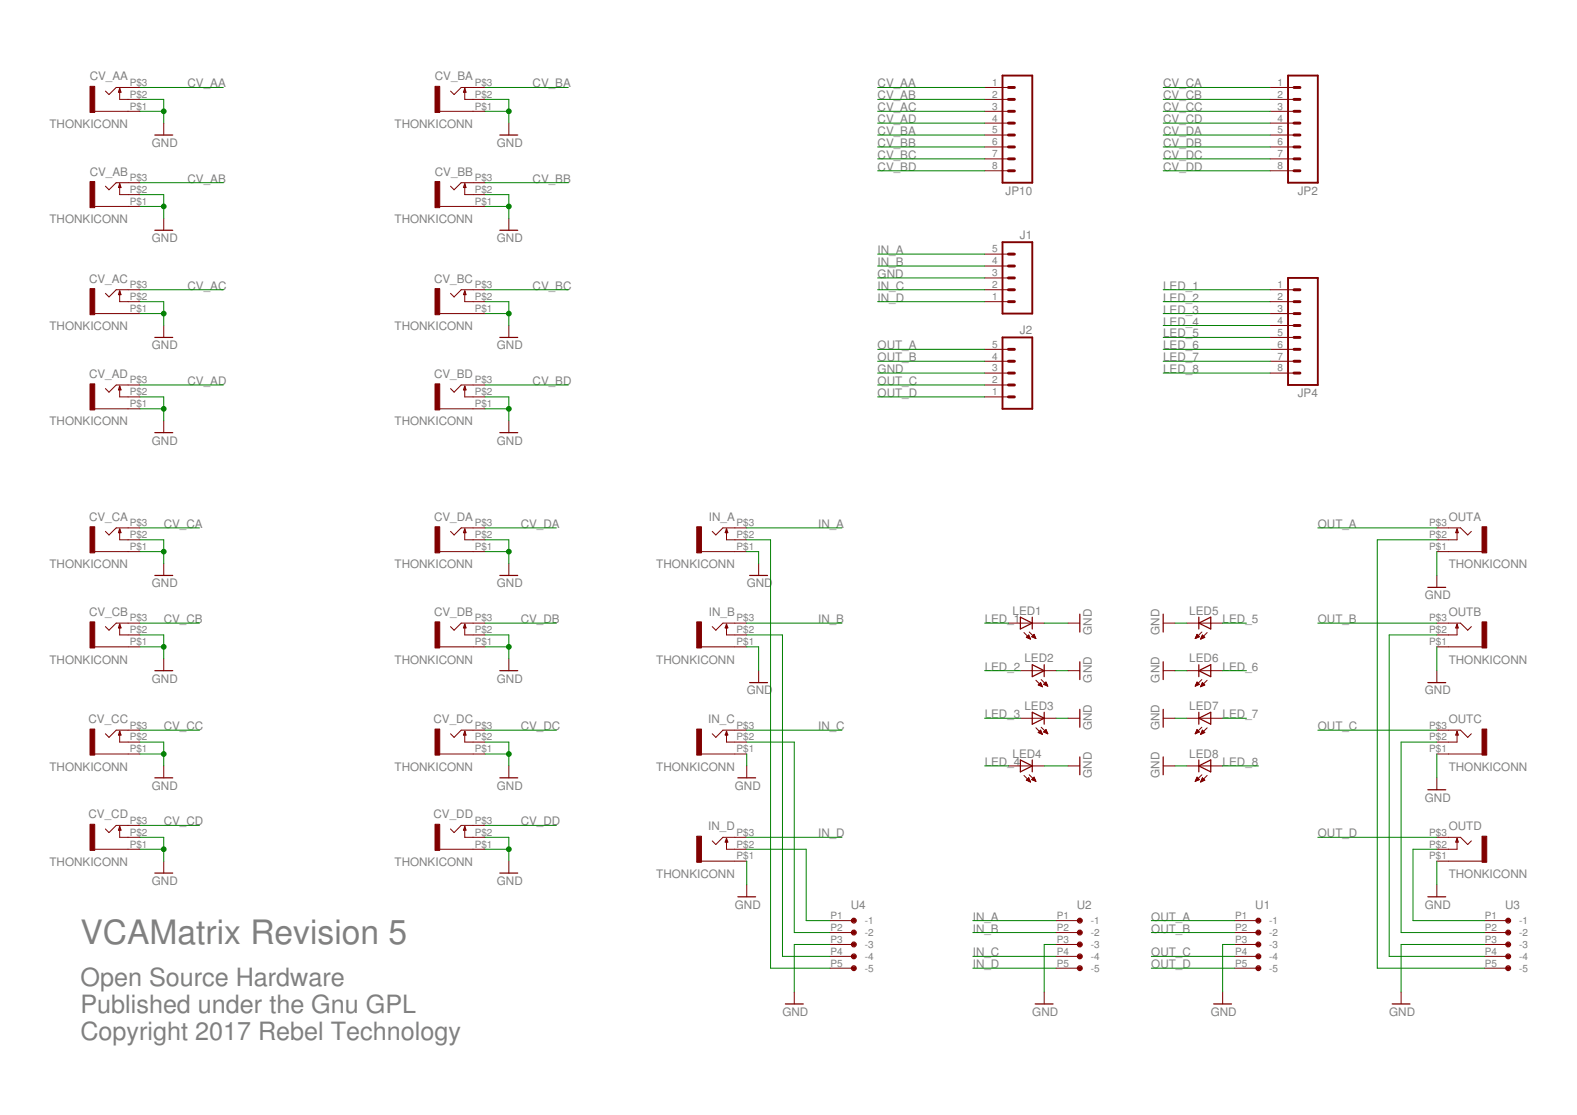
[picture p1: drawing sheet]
<svg xmlns="http://www.w3.org/2000/svg" width="297mm" height="210mm" viewBox="0 0 297 210" stroke-linecap="round" stroke-linejoin="round" font-family="sans-serif">
<path d="M188.8 14.2h5.6v20.2h-5.6zM242.6 14.2h5.6v20.2h-5.6zM188.8 45.6h5.6v13.4h-5.6zM242.6 52.3h5.6v20.2h-5.6zM188.8 63.5h5.6v13.5h-5.6z" fill="none" stroke="#800000" stroke-width=".36"/>
<g fill="none" stroke="#800000" stroke-width=".55">
<path d="M189.9 18.7h1.2M189.9 16.5h1.2M243.7 18.7h1.2M243.7 16.5h1.2M189.9 21h1.2M189.9 25.4h1.2M189.9 23.2h1.2M189.9 27.7h1.2M189.9 29.9h1.2M189.9 32.2h1.2M243.7 21h1.2M243.7 25.4h1.2"/>
<path d="M243.7 23.2h1.2M243.7 27.7h1.2M243.7 29.9h1.2M243.7 32.2h1.2M189.9 52.3h1.2M189.9 54.5h1.2M189.9 56.8h1.2M189.9 47.8h1.2M189.9 50.1h1.2M243.7 54.5h1.2M243.7 56.8h1.2M243.7 59h1.2"/>
<path d="M189.9 70.2h1.2M189.9 72.5h1.2M189.9 74.7h1.2M189.9 65.8h1.2M189.9 68h1.2M243.7 70.2h1.2M243.7 65.8h1.2M243.7 68h1.2M243.7 63.5h1.2M243.7 61.3h1.2"/>
</g>
<g fill="none" stroke="#800000" stroke-width=".19">
<path d="M22.5 16.7v2h3.9M26.4 16.5h-4.5l-1.4 1.3-.6-.7M87.5 16.7v2h3.9M91.4 16.5h-4.5l-1.4 1.3-.6-.7M185.5 16.5h4.4M185.5 18.7h4.4M239.2 16.5h4.5M239.2 18.7h4.5M17.8 21h8.6M17.8 38.9h8.6M22.5 34.6v2h3.9M26.4 34.4h-4.5l-1.4 1.3-.6-.6"/>
<path d="M30.8 23.2v2.2M82.8 21h8.6M82.8 38.9h8.6M87.5 34.6v2h3.9M91.4 34.4h-4.5l-1.4 1.3-.6-.6M95.8 23.2v2.2M185.5 21h4.4M185.5 23.2h4.4M185.5 25.4h4.4M185.5 27.7h4.4M185.5 29.9h4.4M185.5 32.2h4.4"/>
<path d="M239.2 21h4.5M239.2 23.2h4.5M239.2 25.4h4.5M239.2 27.7h4.5M239.2 29.9h4.5M239.2 32.2h4.5M17.8 59h8.6M22.5 54.8v2h3.9M26.4 54.5h-4.5l-1.4 1.4-.6-.7M30.8 41.1v2.2M82.8 59h8.6M87.5 54.8v2h3.9"/>
<path d="M91.4 54.5h-4.5l-1.4 1.4-.6-.7M95.8 41.1v2.2M185.5 56.8h4.4M185.5 54.5h4.4M185.5 52.3h4.4M185.5 50.1h4.4M185.5 47.8h4.4M239.2 56.8h4.5M239.2 54.5h4.5M239.2 59h4.5M17.8 77h8.6M22.5 72.7v2h3.9"/>
<path d="M26.4 72.5h-4.5l-1.4 1.3-.6-.6M30.8 61.3v2.2M30.8 79.2v2.2M82.8 77h8.6M87.5 72.7v2h3.9M91.4 72.5h-4.5l-1.4 1.3-.6-.6M95.8 61.3v2.2M95.8 79.2v2.2M185.5 74.7h4.4M185.5 72.5h4.4M185.5 70.2h4.4M185.5 68h4.4"/>
<path d="M185.5 65.8h4.4M239.2 70.2h4.5M239.2 68h4.5M239.2 65.8h4.5M239.2 61.3h4.5M239.2 63.5h4.5M22.5 99.6v2h3.9M26.4 99.4h-4.5l-1.4 1.3-.6-.7M87.5 99.6v2h3.9M91.4 99.4h-4.5l-1.4 1.3-.6-.7M136.8 99.6v2h3.9M140.7 99.4h-4.5l-1.4 1.3-.6-.7"/>
<path d="M270.6 99.4h4.5l1.4 1.3 .6-.7M274.4 99.6v2h-3.8M17.8 103.8h8.6M22.5 117.5v2h3.9M26.4 117.3h-4.5l-1.4 1.3-.6-.6M30.8 106.1v2.2M82.8 103.8h8.6M87.5 117.5v2h3.9M91.4 117.3h-4.5l-1.4 1.3-.6-.6M95.8 106.1v2.2M132.1 103.8h8.6M136.8 117.5v2h3.9"/>
<path d="M140.7 117.3h-4.5l-1.4 1.3-.6-.6M142.9 106.1v2.2M189.9 117.3h6.8M192.9 119.1l1.2 1.2M193.4 119.9h.5M193.5 119.8h.4M193.6 119.7h.2M193.7 119.6h.1M193.8 119.5l.3 .8-.8-.3zM193.9 119l1.2 1.2M194.4 119.8h.5M194.5 119.7h.4"/>
<path d="M194.5 119.9h.5M194.6 119.6h.3M194.7 119.5h.1M194.8 119.4h.1M194.8 119.4l-.5 .5 .8 .3M194.8 119.4l.3 .8M201.2 117.3h2.2M219.1 117.3h2.2M223.6 117.3h6.7M225.3 119.9h.5M225.3 119.8h.6M225.3 119.7h.5"/>
<path d="M225.4 119.6h.3M225.4 119.5h.2M225.5 119.4l.4 .5-.8 .3M225.5 119.4l-.4 .8M225.5 119.4h.1M226.3 119.9h.6M226.4 119.8h.4M226.4 119l-1.3 1.2M226.4 119.7h.3M226.4 119.6h.2M226.5 119.5l.4 .5-.8 .3zM227.4 119.1l-1.3 1.2"/>
<path d="M270.6 103.8h8.5M270.6 117.3h4.5l1.4 1.3 .6-.6M270.6 108.3v2.3M274.4 117.5v2h-3.8M17.8 121.8h8.6M22.5 137.7v2h3.9M26.4 137.5h-4.5l-1.4 1.3-.6-.7M30.8 124v2.3M82.8 121.8h8.6M87.5 137.7v2h3.9M91.4 137.5h-4.5l-1.4 1.3-.6-.7M95.8 124v2.3"/>
<path d="M132.1 121.8h8.6M136.8 137.7v2h3.9M140.7 137.5h-4.5l-1.4 1.3-.6-.7M142.9 126.3v2.2M192.2 135.2h6.7M192.2 126.3h6.7M193.4 120h.6M193.7 120.1h.3M193.9 120.2h.2M194.7 120h.3M195 120.1h.1M195.1 137l1.2 1.2"/>
<path d="M195.1 128.1l1.2 1.2M195.6 137.9h.6M195.6 137.9l.7 .3M195.6 137.9l.4-.4 .3 .7M195.6 129h.6M195.6 128.9h.6M195.7 137.8h.5M195.7 128.8h.4M195.8 137.7h.3M195.8 138h.4M195.8 128.7h.3M195.9 137.6h.2"/>
<path d="M195.9 129.1h.4M195.9 128.6h.1M196 137.5h.1M196 128.5l.3 .8-.7-.4zM196 138.1h.3M196.1 129.2h.2M196.1 136.9l1.3 1.2M196.1 127.9l1.3 1.3M196.3 138.2h.1M196.6 137.8l.4-.4 .4 .7zM196.6 128.8l.4-.4 .4 .8zM196.6 137.8h.6"/>
<path d="M196.6 128.8h.6M196.7 137.7h.5M196.7 128.9h.5M196.7 128.7h.4M196.8 137.6h.3M196.8 137.9h.5M196.8 128.6h.3M196.9 137.5h.2M196.9 129h.4M196.9 128.5h.1M197 137.4h.1M197.1 138h.2"/>
<path d="M197.1 129.1h.2M197.3 138.1h.1M201.2 135.2h2.2M201.2 126.3h2.2M219.1 135.2h2.2M219.1 126.3h2.2M223.6 135.2h6.7M223.6 126.3h6.7M225.1 138.1h.1M225.2 129.1h.2M225.2 120.1h.1M225.2 138h.2"/>
<path d="M225.2 129h.4M225.2 120h.3M225.2 137.9h.5M225.3 128.9h.5M225.3 137.8h.6M225.3 137.7h.5M225.3 128.8h.5M225.4 137.6h.3M225.4 128.7h.4M225.4 137.5h.2M225.4 128.6h.3M225.4 137.4h.1"/>
<path d="M225.4 128.5h.2M225.5 137.4l.4 .4-.8 .3zM225.5 128.4l.4 .4-.8 .4zM226.2 138.2h.1M226.2 129.2h.2M226.2 120.2h.1M226.2 138.1h.2M226.2 129.1h.4M226.2 120.1h.4M226.3 138h.4M226.3 129h.6M226.3 120h.5"/>
<path d="M226.3 137.9h.6M226.3 128.9h.6M226.3 137.8h.5M226.4 128.8h.4M226.4 136.9l-1.3 1.2M226.4 137.7h.3M226.4 127.9l-1.3 1.3M226.4 137.6h.2M226.4 128.7h.3M226.5 137.5h.1M226.5 128.6h.1M226.5 128.5l.4 .4-.8 .4z"/>
<path d="M226.9 137.9l-.8 .3M226.9 137.9l-.4-.4-.4 .7M227.4 137l-1.3 1.2M227.4 128.1l-1.3 1.2M270.6 121.8h8.5M270.6 137.5h4.5l1.4 1.3 .6-.7M270.6 126.3v2.2M274.4 137.7v2h-3.8M17.8 141.9h8.6M17.8 159.9h8.6M22.5 155.6v2h3.9M26.4 155.4h-4.5l-1.4 1.3-.6-.6"/>
<path d="M30.8 144.2v2.2M82.8 141.9h8.6M82.8 159.9h8.6M87.5 155.6v2h3.9M91.4 155.4h-4.5l-1.4 1.3-.6-.6M95.8 144.2v2.2M132.1 141.9h8.6M136.8 157.9v2h3.9M140.7 157.6h-4.5l-1.4 1.4-.6-.7M140.7 144.2v2.2M189.9 144.2h6.8M192.9 146l1.2 1.2"/>
<path d="M193.3 146.9h.7M193.4 146.7h.5M193.5 146.9h.5M193.5 146.6h.4M193.7 146.5h.1M193.7 147h.3M193.8 146.4h.1M193.8 146.4l-.5 .5 .8 .3M193.8 146.4l.3 .8M193.9 145.9l1.2 1.2M194 147.2h.1M194.4 146.7h.6"/>
<path d="M194.4 146.6h.5M194.5 146.9h.5M194.5 146.5h.4M194.6 146.4h.2M194.8 146.9h.3M194.8 146.3h.1M194.8 146.3l-.5 .5 .8 .3M194.8 146.3l.3 .8M195 147h.1M201.2 144.2h2.2M219.1 144.2h2.2M223.6 144.2h6.7"/>
<path d="M225.1 147h.2M225.2 146.9h.3M225.2 146.9h.5M225.3 146.7h.6M225.3 146.6h.5M225.4 146.5h.3M225.4 146.4h.2M225.5 146.3l.4 .5-.8 .3M225.5 146.3l-.4 .8M225.5 146.3h.1M226.2 147.2h.1M226.2 147h.3"/>
<path d="M226.3 146.9h.5M226.3 146.9h.6M226.3 146.7h.5M226.4 145.9l-1.3 1.2M226.4 146.6h.3M226.4 146.5h.2M226.5 146.4l.4 .5M226.5 146.4l-.4 .8M226.5 146.4h.1M226.9 146.9l-.8 .3M227.4 146l-1.3 1.2M270.6 141.9h8.5"/>
<path d="M270.6 157.6h4.5l1.4 1.4 .6-.7M270.6 146.4v2.3M274.4 157.9v2h-3.8M30.8 162.1v2.3M95.8 162.1v2.3M132.1 162.1h8.6M140.7 166.6v2.2M156.3 173.3h4.5M156.3 175.6h4.5M156.3 177.8h4.5M198.9 173.3h4.5M198.9 175.6h4.5"/>
<path d="M198.9 177.8h4.5M232.5 173.3h4.5M232.5 175.6h4.5M232.5 177.8h4.5M270.6 162.1h8.5M270.6 166.6v2.2M279.6 173.3h4.5M279.6 175.6h4.5M279.6 177.8h4.5M149.6 186.8v2.2M156.3 180h4.5M156.3 182.3h4.5"/>
<path d="M196.7 186.8v2.2M198.9 180h4.5M198.9 182.3h4.5M230.3 186.8v2.2M232.5 180h4.5M232.5 182.3h4.5M263.9 186.8v2.2M279.6 180h4.5M279.6 182.3h4.5"/>
</g>
<g fill="#800000" stroke="#800000" stroke-width=".19">
<path d="M81.9 99.2h.9v4.9h-.9z"/>
<path d="M81.9 117.1h.9v4.9h-.9z"/>
<path d="M81.9 137.2h.9v5h-.9z"/>
<path d="M81.9 155.2h.9v4.9h-.9z"/>
<path d="M279.1 99.2h.9v4.9h-.9z"/>
<path d="M279.1 117.1h.9v4.9h-.9z"/>
<path d="M279.1 137.2h.9v5h-.9z"/>
<path d="M279.1 157.4h.9v4.9h-.9z"/>
<path d="M131.2 99.2h.9v4.9h-.9z"/>
<path d="M131.2 117.1h.9v4.9h-.9z"/>
<path d="M131.2 137.2h.9v5h-.9z"/>
<path d="M131.2 157.4h.9v4.9h-.9z"/>
<path d="M17 16.3h.8v4.9h-.8z"/>
<path d="M17 34.2h.8v4.9h-.8z"/>
<path d="M17 54.3h.8v4.9h-.8z"/>
<path d="M17 72.3h.8v4.9h-.8z"/>
<path d="M81.9 16.3h.9v4.9h-.9z"/>
<path d="M81.9 34.2h.9v4.9h-.9z"/>
<path d="M81.9 54.3h.9v4.9h-.9z"/>
<path d="M81.9 72.3h.9v4.9h-.9z"/>
<path d="M17 99.2h.8v4.9h-.8z"/>
<path d="M17 117.1h.8v4.9h-.8z"/>
<path d="M17 137.2h.8v5h-.8z"/>
<path d="M17 155.2h.8v4.9h-.8z"/>
</g>
<g fill="none" stroke="#800000" stroke-width=".23">
<path d="M22.5 16.7l.3 .7h-.5zM87.5 16.7l.3 .7h-.5zM22.5 34.6l.3 .7h-.5zM29.2 25.4h3.3M87.5 34.6l.3 .7h-.5zM94.1 25.4h3.4M22.5 54.8l.3 .7h-.5zM29.2 43.3h3.3M87.5 54.8l.3 .7h-.5zM94.1 43.3h3.4M22.5 72.7l.3 .7h-.5zM29.2 63.5h3.3"/>
<path d="M87.5 72.7l.3 .7h-.5zM94.1 63.5h3.4M22.5 99.6l.3 .7h-.5zM29.2 81.4h3.3M87.5 99.6l.3 .7h-.5zM94.1 81.4h3.4M136.8 99.6l.3 .7h-.5zM274.4 99.6l.3 .7h-.5zM22.5 117.5l.3 .7h-.5zM29.2 108.3h3.3M87.5 117.5l.3 .7h-.5zM94.1 108.3h3.4"/>
<path d="M136.8 117.5l.3 .7h-.5zM141.2 108.3h3.4M192.2 116.2l2.2 1.1-2.2 1.1zM194.4 116.2v2.2M203.4 115.6v3.4M219.1 115.6v3.4M225.8 116.2v2.2M225.8 117.3l2.2-1.1v2.2zM268.9 110.6h3.4M274.4 117.5l.3 .7h-.5zM22.5 137.7l.3 .7h-.5zM29.2 126.3h3.3"/>
<path d="M87.5 137.7l.3 .7h-.5zM94.1 126.3h3.4M136.8 137.7l.3 .7h-.5zM141.2 128.5h3.4M194.4 125.1l2.3 1.2-2.3 1.1zM194.4 134.1l2.3 1.1-2.3 1.1zM196.7 125.1v2.3M196.7 134.1v2.2M203.4 124.6v3.3M203.4 133.5v3.4M219.1 124.6v3.3M219.1 133.5v3.4"/>
<path d="M225.8 135.2l2.2-1.1v2.2zM225.8 125.1v2.3M225.8 134.1v2.2M225.8 126.3l2.2-1.2v2.3zM268.9 128.5h3.4M274.4 137.7l.3 .7h-.5zM22.5 155.6l.3 .7h-.5zM29.2 146.4h3.3M87.5 155.6l.3 .7h-.5zM94.1 146.4h3.4M136.8 157.9l.3 .6h-.5zM139 146.4h3.3"/>
<path d="M192.2 143.1l2.2 1.1-2.2 1.1zM194.4 143.1v2.2M203.4 142.5v3.4M219.1 142.5v3.4M225.8 143.1v2.2M225.8 144.2l2.2-1.1v2.2zM268.9 148.7h3.4M274.4 157.9l.3 .6h-.5zM29.2 164.4h3.3M94.1 164.4h3.4M139 168.8h3.3M268.9 168.8h3.4"/>
<path d="M147.9 189h3.4M195 189h3.4M228.6 189h3.4M262.2 189h3.4"/>
<circle cx="160.8" cy="173.3" r=".44"/>
<circle cx="160.8" cy="175.6" r=".44"/>
<circle cx="160.8" cy="177.8" r=".44"/>
<circle cx="160.8" cy="175.6" r=".23"/>
<circle cx="160.8" cy="173.3" r=".23"/>
<circle cx="160.8" cy="177.8" r=".23"/>
<circle cx="203.4" cy="173.3" r=".44"/>
<circle cx="203.4" cy="177.8" r=".44"/>
<circle cx="203.4" cy="175.6" r=".44"/>
<circle cx="203.4" cy="175.6" r=".23"/>
<circle cx="203.4" cy="177.8" r=".23"/>
<circle cx="203.4" cy="173.3" r=".23"/>
<circle cx="237" cy="173.3" r=".44"/>
<circle cx="237" cy="175.6" r=".44"/>
<circle cx="237" cy="177.8" r=".44"/>
<circle cx="237" cy="175.6" r=".23"/>
<circle cx="237" cy="177.8" r=".23"/>
<circle cx="237" cy="173.3" r=".23"/>
<circle cx="284.1" cy="173.3" r=".44"/>
<circle cx="284.1" cy="175.6" r=".44"/>
<circle cx="284.1" cy="177.8" r=".44"/>
<circle cx="284.1" cy="173.3" r=".23"/>
<circle cx="284.1" cy="175.6" r=".23"/>
<circle cx="284.1" cy="177.8" r=".23"/>
<circle cx="160.8" cy="182.3" r=".44"/>
<circle cx="160.8" cy="180" r=".44"/>
<circle cx="160.8" cy="182.3" r=".23"/>
<circle cx="160.8" cy="180" r=".23"/>
<circle cx="203.4" cy="180" r=".44"/>
<circle cx="203.4" cy="182.3" r=".44"/>
<circle cx="203.4" cy="182.3" r=".23"/>
<circle cx="203.4" cy="180" r=".23"/>
<circle cx="237" cy="182.3" r=".44"/>
<circle cx="237" cy="180" r=".44"/>
<circle cx="237" cy="182.3" r=".23"/>
<circle cx="237" cy="180" r=".23"/>
<circle cx="284.1" cy="180" r=".44"/>
<circle cx="284.1" cy="182.3" r=".44"/>
<circle cx="284.1" cy="182.3" r=".23"/>
<circle cx="284.1" cy="180" r=".23"/>
</g>
<g fill="none" stroke="#800000" stroke-width=".47">
<path d="M160.6 173.3h.4M160.6 175.6h.4M160.6 177.8h.4M203.2 173.3h.4M203.2 175.6h.4M203.2 177.8h.4M236.8 173.3h.4M236.8 175.6h.4M236.8 177.8h.4M283.8 173.3h.5M283.8 175.6h.5M283.8 177.8h.5"/>
<path d="M160.6 180h.4M160.6 182.3h.4M203.2 180h.4M203.2 182.3h.4M236.8 180h.4M236.8 182.3h.4M283.8 180h.5M283.8 182.3h.5"/>
</g>
<g fill="none" stroke="#008000" stroke-width=".19">
<path d="M26.4 18.7h4.4v4.5M26.4 16.5h15.7M91.4 18.7h4.4v4.5M91.4 16.5h15.6M165.3 18.7h20.2M165.3 16.5h20.2M219.1 18.7h20.1M219.1 16.5h20.1M26.4 21h4.4M26.4 36.6h4.4v4.5M26.4 38.9h4.4M26.4 34.4h15.7"/>
<path d="M91.4 36.6h4.4v4.5M91.4 21h4.4M91.4 38.9h4.4M91.4 34.4h15.6M165.3 21h20.2M165.3 23.2h20.2M165.3 25.4h20.2M165.3 27.7h20.2M165.3 29.9h20.2M165.3 32.2h20.2M219.1 21h20.1M219.1 23.2h20.1"/>
<path d="M219.1 25.4h20.1M219.1 27.7h20.1M219.1 29.9h20.1M219.1 32.2h20.1M26.4 56.8h4.4v4.5M26.4 59h4.4M26.4 54.5h15.7M91.4 56.8h4.4v4.5M91.4 59h4.4M91.4 54.5h15.6M165.3 52.3h20.2M165.3 56.8h20.2"/>
<path d="M165.3 54.5h20.2M165.3 47.8h20.2M165.3 50.1h20.2M219.1 59h20.1M219.1 56.8h20.1M219.1 54.5h20.1M26.4 74.7h4.4v4.5M26.4 77h4.4M26.4 72.5h15.7M91.4 74.7h4.4v4.5M91.4 77h4.4M91.4 72.5h15.6"/>
<path d="M165.3 70.2h20.2M165.3 74.7h20.2M165.3 72.5h20.2M165.3 65.8h20.2M165.3 68h20.2M219.1 70.2h20.1M219.1 65.8h20.1M219.1 68h20.1M219.1 63.5h20.1M219.1 61.3h20.1M26.4 99.4h11.2M91.4 99.4h13.4"/>
<path d="M140.7 99.4h17.9M248.2 99.4h22.4M26.4 103.8h4.4M26.4 101.6h4.4v4.5M26.4 119.5h4.4v4.5M26.4 117.3h11.2M91.4 103.8h4.4M91.4 101.6h4.4v4.5M91.4 119.5h4.4v4.5M91.4 117.3h13.4M140.7 103.8h2.2v2.3M140.7 101.6h4.4v80.7h11.2"/>
<path d="M140.7 119.5h6.7v60.5h8.9M140.7 117.3h17.9M185.5 117.3h4.4M196.7 117.3h4.5M221.3 117.3h2.3M230.3 117.3h4.5M248.2 117.3h22.4M270.6 101.6h-11.2v80.7h20.2M270.6 119.5h-8.9v60.5h17.9M270.6 103.8v4.5M26.4 121.8h4.4M26.4 139.7h4.4v4.5"/>
<path d="M26.4 137.5h11.2M91.4 139.7h4.4v4.5M91.4 121.8h4.4M91.4 137.5h13.4M140.7 121.8h2.2v4.5M140.7 139.7h8.9v35.9h6.7M140.7 137.5h17.9M185.5 135.2h6.7M185.5 126.3h6.7M198.9 135.2h2.3M198.9 126.3h2.3M221.3 135.2h2.3"/>
<path d="M221.3 126.3h2.3M230.3 135.2h4.5M230.3 126.3h4.5M248.2 137.5h22.4M270.6 139.7h-6.7v35.9h15.7M270.6 121.8v4.5M26.4 141.9h4.4M26.4 159.9h4.4M26.4 157.6h4.4v4.5M26.4 155.4h11.2M91.4 157.6h4.4v4.5M91.4 141.9h4.4"/>
<path d="M91.4 159.9h4.4M91.4 155.4h13.4M140.7 159.9h11.1v13.4h4.5M140.7 157.6h17.9M140.7 141.9v2.3M185.5 144.2h4.4M196.7 144.2h4.5M221.3 144.2h2.3M230.3 144.2h6.7M248.2 157.6h22.4M270.6 159.9h-4.5v13.4h13.5M270.6 141.9v4.5"/>
<path d="M140.7 162.1v4.5M156.3 177.8h-6.7v9M183.2 173.3h15.7M183.2 175.6h15.7M198.9 177.8h-2.2v9M216.9 173.3h15.6M216.9 175.6h15.6M232.5 177.8h-2.2v9M270.6 162.1v4.5M279.6 177.8h-15.7v9M183.2 180h15.7M183.2 182.3h15.7"/>
<path d="M216.9 180h15.6M216.9 182.3h15.6"/>
</g>
<g fill="#008000" stroke="#008000" stroke-width=".19">
<circle cx="95.8" cy="103.8" r=".44"/>
<circle cx="95.8" cy="121.8" r=".44"/>
<circle cx="95.8" cy="141.9" r=".44"/>
<circle cx="95.8" cy="159.9" r=".44"/>
<circle cx="30.8" cy="21" r=".44"/>
<circle cx="30.8" cy="38.9" r=".44"/>
<circle cx="30.8" cy="59" r=".44"/>
<circle cx="30.8" cy="77" r=".44"/>
<circle cx="95.8" cy="21" r=".44"/>
<circle cx="95.8" cy="38.9" r=".44"/>
<circle cx="95.8" cy="59" r=".44"/>
<circle cx="95.8" cy="77" r=".44"/>
<circle cx="30.8" cy="103.8" r=".44"/>
<circle cx="30.8" cy="121.8" r=".44"/>
<circle cx="30.8" cy="141.9" r=".44"/>
<circle cx="30.8" cy="159.9" r=".44"/>
</g>
<text font-size="6.3" fill="#808080" x="15.2" y="177.8">VCAMatrix Revision 5</text>
<g font-size="4.7" fill="#808080">
<text x="15.2" y="185.6">Open Source Hardware</text>
<text x="15.2" y="190.7">Published under the Gnu GPL</text>
<text x="15.2" y="195.7">Copyright 2017 Rebel Technology</text>
</g>
<g font-size="2.2" fill="#808080">
<text x="16.9" y="15.1">CV_AA</text>
<text x="35.3" y="16.5">CV_AA</text>
<text x="81.9" y="15.1">CV_BA</text>
<text x="100.3" y="16.5">CV_BA</text>
<text x="165.3" y="16.5">CV_AA</text>
<text x="219.1" y="16.5">CV_CA</text>
<text x="165.3" y="18.7">CV_AB</text>
<text x="165.3" y="20.9">CV_AC</text>
<text x="165.3" y="23.2">CV_AD</text>
<text x="219.1" y="18.7">CV_CB</text>
<text x="219.1" y="20.9">CV_CC</text>
<text x="219.1" y="23.2">CV_CD</text>
<text x="9.3" y="24.1">THONKICONN</text>
<text x="28.6" y="27.7">GND</text>
<text x="74.3" y="24.1">THONKICONN</text>
<text x="93.6" y="27.7">GND</text>
<text x="165.3" y="25.4">CV_BA</text>
<text x="165.3" y="27.7">CV_BB</text>
<text x="165.3" y="29.9">CV_BC</text>
<text x="219.1" y="25.4">CV_DA</text>
<text x="219.1" y="27.7">CV_DB</text>
<text x="219.1" y="29.9">CV_DC</text>
<text x="16.9" y="33">CV_AB</text>
<text x="35.3" y="34.4">CV_AB</text>
<text x="81.9" y="33">CV_BB</text>
<text x="100.3" y="34.4">CV_BB</text>
<text x="165.3" y="32.1">CV_BD</text>
<text x="219.1" y="32.1">CV_DD</text>
<text x="189.4" y="36.6">JP10</text>
<text x="244.4" y="36.6">JP2</text>
<text x="9.3" y="42">THONKICONN</text>
<text x="28.6" y="45.6">GND</text>
<text x="74.3" y="42">THONKICONN</text>
<text x="93.6" y="45.6">GND</text>
<text x="165.3" y="47.8">IN_A</text>
<text x="192.1" y="44.9">J1</text>
<text x="16.8" y="53.2">CV_AC</text>
<text x="81.8" y="53.2">CV_BC</text>
<text x="165.3" y="52.3">GND</text>
<text x="165.3" y="50.1">IN_B</text>
<text x="35.3" y="54.6">CV_AC</text>
<text x="100.3" y="54.6">CV_BC</text>
<text x="165.3" y="54.6">IN_C</text>
<text x="165.3" y="56.8">IN_D</text>
<text x="219.1" y="54.6">LED_1</text>
<text x="219.1" y="59">LED_3</text>
<text x="219.1" y="56.8">LED_2</text>
<text x="9.3" y="62.2">THONKICONN</text>
<text x="28.6" y="65.8">GND</text>
<text x="74.3" y="62.2">THONKICONN</text>
<text x="93.6" y="65.8">GND</text>
<text x="165.3" y="65.8">OUT_A</text>
<text x="192.1" y="62.8">J2</text>
<text x="219.1" y="63.5">LED_5</text>
<text x="219.1" y="65.8">LED_6</text>
<text x="219.1" y="61.3">LED_4</text>
<text x="16.8" y="71.1">CV_AD</text>
<text x="81.8" y="71.1">CV_BD</text>
<text x="165.3" y="70.2">GND</text>
<text x="165.3" y="68">OUT_B</text>
<text x="219.1" y="68">LED_7</text>
<text x="219.1" y="70.2">LED_8</text>
<text x="35.3" y="72.5">CV_AD</text>
<text x="100.3" y="72.5">CV_BD</text>
<text x="165.3" y="72.5">OUT_C</text>
<text x="165.3" y="74.7">OUT_D</text>
<text x="244.4" y="74.7">JP4</text>
<text x="9.3" y="80.1">THONKICONN</text>
<text x="28.6" y="83.7">GND</text>
<text x="74.3" y="80.1">THONKICONN</text>
<text x="93.6" y="83.7">GND</text>
<text x="16.8" y="98">CV_CA</text>
<text x="30.8" y="99.4">CV_CA</text>
<text x="81.8" y="98">CV_DA</text>
<text x="98.1" y="99.4">CV_DA</text>
<text x="133.5" y="98">IN_A</text>
<text x="154.1" y="99.4">IN_A</text>
<text x="248.2" y="99.4">OUT_A</text>
<text x="272.9" y="98">OUTA</text>
<text x="9.3" y="107">THONKICONN</text>
<text x="74.3" y="107">THONKICONN</text>
<text x="123.6" y="107">THONKICONN</text>
<text x="272.9" y="107">THONKICONN</text>
<text x="28.6" y="110.6">GND</text>
<text x="93.6" y="110.6">GND</text>
<text x="140.7" y="110.6">GND</text>
<text x="268.4" y="112.8">GND</text>
<text x="16.8" y="116">CV_CB</text>
<text x="30.8" y="117.3">CV_CB</text>
<text x="81.8" y="116">CV_DB</text>
<text x="98.1" y="117.3">CV_DB</text>
<text x="133.5" y="116">IN_B</text>
<text x="154.1" y="117.3">IN_B</text>
<text x="185.5" y="117.3">LED_1</text>
<text x="190.7" y="115.7">LED1</text>
<text x="205.6" y="119.5" transform="rotate(-90 205.6 119.5)">GND</text>
<text x="218.4" y="119.5" transform="rotate(-90 218.4 119.5)">GND</text>
<text x="224" y="115.7">LED5</text>
<text x="230.3" y="117.3">LED_5</text>
<text x="248.2" y="117.3">OUT_B</text>
<text x="272.9" y="116">OUTB</text>
<text x="9.3" y="124.9">THONKICONN</text>
<text x="74.3" y="124.9">THONKICONN</text>
<text x="123.6" y="124.9">THONKICONN</text>
<text x="193" y="124.7">LED2</text>
<text x="224" y="124.7">LED6</text>
<text x="272.9" y="124.9">THONKICONN</text>
<text x="28.6" y="128.5">GND</text>
<text x="93.6" y="128.5">GND</text>
<text x="140.7" y="130.7">GND</text>
<text x="185.5" y="126.3">LED_2</text>
<text x="205.6" y="128.5" transform="rotate(-90 205.6 128.5)">GND</text>
<text x="218.4" y="128.5" transform="rotate(-90 218.4 128.5)">GND</text>
<text x="230.3" y="126.3">LED_6</text>
<text x="268.4" y="130.7">GND</text>
<text x="16.7" y="136.1">CV_CC</text>
<text x="30.8" y="137.5">CV_CC</text>
<text x="81.7" y="136.1">CV_DC</text>
<text x="98.1" y="137.5">CV_DC</text>
<text x="133.4" y="136.1">IN_C</text>
<text x="154.1" y="137.5">IN_C</text>
<text x="185.5" y="135.2">LED_3</text>
<text x="193" y="133.7">LED3</text>
<text x="205.6" y="137.5" transform="rotate(-90 205.6 137.5)">GND</text>
<text x="218.4" y="137.5" transform="rotate(-90 218.4 137.5)">GND</text>
<text x="224" y="133.7">LED7</text>
<text x="230.3" y="135.2">LED_7</text>
<text x="248.2" y="137.5">OUT_C</text>
<text x="272.9" y="136.1">OUTC</text>
<text x="190.7" y="142.6">LED4</text>
<text x="224" y="142.6">LED8</text>
<text x="9.3" y="145.1">THONKICONN</text>
<text x="28.6" y="148.7">GND</text>
<text x="74.3" y="145.1">THONKICONN</text>
<text x="93.6" y="148.7">GND</text>
<text x="123.6" y="145.1">THONKICONN</text>
<text x="138.4" y="148.7">GND</text>
<text x="185.5" y="144.2">LED_4</text>
<text x="205.6" y="146.4" transform="rotate(-90 205.6 146.4)">GND</text>
<text x="218.4" y="146.4" transform="rotate(-90 218.4 146.4)">GND</text>
<text x="230.3" y="144.2">LED_8</text>
<text x="272.9" y="145.1">THONKICONN</text>
<text x="16.7" y="154">CV_CD</text>
<text x="30.8" y="155.4">CV_CD</text>
<text x="81.7" y="154">CV_DD</text>
<text x="98.1" y="155.4">CV_DD</text>
<text x="268.4" y="150.9">GND</text>
<text x="133.4" y="156.3">IN_D</text>
<text x="154.1" y="157.6">IN_D</text>
<text x="248.2" y="157.6">OUT_D</text>
<text x="272.9" y="156.3">OUTD</text>
<text x="9.3" y="163">THONKICONN</text>
<text x="28.6" y="166.6">GND</text>
<text x="74.3" y="163">THONKICONN</text>
<text x="93.6" y="166.6">GND</text>
<text x="123.6" y="165.2">THONKICONN</text>
<text x="272.9" y="165.2">THONKICONN</text>
<text x="138.4" y="171.1">GND</text>
<text x="160.2" y="171.1">U4</text>
<text x="183.2" y="173.3">IN_A</text>
<text x="202.8" y="171.1">U2</text>
<text x="216.8" y="173.3">OUT_A</text>
<text x="236.4" y="171.1">U1</text>
<text x="268.4" y="171.1">GND</text>
<text x="283.5" y="171.1">U3</text>
<text x="183.2" y="175.6">IN_B</text>
<text x="216.8" y="175.6">OUT_B</text>
<text x="183.2" y="180">IN_C</text>
<text x="183.2" y="182.3">IN_D</text>
<text x="216.8" y="180">OUT_C</text>
<text x="216.8" y="182.3">OUT_D</text>
<text x="147.4" y="191.2">GND</text>
<text x="194.4" y="191.2">GND</text>
<text x="228.1" y="191.2">GND</text>
<text x="261.7" y="191.2">GND</text>
</g>
<g font-size="1.9" fill="#808080">
<text x="24.4" y="16.2">P$3</text>
<text x="89.4" y="16.2">P$3</text>
<text x="186.9" y="16.2">1</text>
<text x="240.6" y="16.2">1</text>
<text x="24.4" y="18.4">P$2</text>
<text x="24.4" y="20.6">P$1</text>
<text x="89.4" y="18.4">P$2</text>
<text x="89.4" y="20.6">P$1</text>
<text x="186.9" y="18.4">2</text>
<text x="186.9" y="20.6">3</text>
<text x="186.9" y="22.9">4</text>
<text x="240.6" y="18.4">2</text>
<text x="240.6" y="20.6">3</text>
<text x="240.6" y="22.9">4</text>
<text x="186.9" y="25.1">5</text>
<text x="186.9" y="27.4">6</text>
<text x="186.9" y="29.6">7</text>
<text x="240.6" y="25.1">5</text>
<text x="240.6" y="27.4">6</text>
<text x="240.6" y="29.6">7</text>
<text x="24.4" y="34.1">P$3</text>
<text x="89.4" y="34.1">P$3</text>
<text x="186.9" y="31.8">8</text>
<text x="240.6" y="31.8">8</text>
<text x="24.4" y="36.3">P$2</text>
<text x="24.4" y="38.6">P$1</text>
<text x="89.4" y="36.3">P$2</text>
<text x="89.4" y="38.6">P$1</text>
<text x="186.9" y="47.5">5</text>
<text x="186.9" y="52">3</text>
<text x="186.9" y="49.8">4</text>
<text x="24.4" y="54.2">P$3</text>
<text x="24.4" y="56.5">P$2</text>
<text x="24.4" y="58.7">P$1</text>
<text x="89.4" y="54.2">P$3</text>
<text x="89.4" y="56.5">P$2</text>
<text x="89.4" y="58.7">P$1</text>
<text x="186.9" y="56.5">1</text>
<text x="186.9" y="54.2">2</text>
<text x="240.6" y="54.2">1</text>
<text x="240.6" y="56.5">2</text>
<text x="240.6" y="58.7">3</text>
<text x="186.9" y="65.4">5</text>
<text x="240.6" y="61">4</text>
<text x="240.6" y="63.2">5</text>
<text x="240.6" y="65.4">6</text>
<text x="186.9" y="69.9">3</text>
<text x="186.9" y="67.7">4</text>
<text x="240.6" y="67.7">7</text>
<text x="240.6" y="69.9">8</text>
<text x="24.4" y="72.2">P$3</text>
<text x="24.4" y="74.4">P$2</text>
<text x="24.4" y="76.6">P$1</text>
<text x="89.4" y="72.2">P$3</text>
<text x="89.4" y="74.4">P$2</text>
<text x="89.4" y="76.6">P$1</text>
<text x="186.9" y="74.4">1</text>
<text x="186.9" y="72.2">2</text>
<text x="24.4" y="99.1">P$3</text>
<text x="24.4" y="101.3">P$2</text>
<text x="89.4" y="99.1">P$3</text>
<text x="89.4" y="101.3">P$2</text>
<text x="138.7" y="99.1">P$3</text>
<text x="138.7" y="101.3">P$2</text>
<text x="269.2" y="99.1">P$3</text>
<text x="269.2" y="101.3">P$2</text>
<text x="24.4" y="103.5">P$1</text>
<text x="89.4" y="103.5">P$1</text>
<text x="138.7" y="103.5">P$1</text>
<text x="269.2" y="103.5">P$1</text>
<text x="24.4" y="117">P$3</text>
<text x="24.4" y="119.2">P$2</text>
<text x="89.4" y="117">P$3</text>
<text x="89.4" y="119.2">P$2</text>
<text x="138.7" y="117">P$3</text>
<text x="138.7" y="119.2">P$2</text>
<text x="269.2" y="117">P$3</text>
<text x="269.2" y="119.2">P$2</text>
<text x="24.4" y="121.5">P$1</text>
<text x="89.4" y="121.5">P$1</text>
<text x="138.7" y="121.5">P$1</text>
<text x="269.2" y="121.5">P$1</text>
<text x="24.4" y="137.1">P$3</text>
<text x="89.4" y="137.1">P$3</text>
<text x="138.7" y="137.1">P$3</text>
<text x="269.2" y="137.1">P$3</text>
<text x="24.4" y="139.4">P$2</text>
<text x="24.4" y="141.6">P$1</text>
<text x="89.4" y="139.4">P$2</text>
<text x="89.4" y="141.6">P$1</text>
<text x="138.7" y="139.4">P$2</text>
<text x="138.7" y="141.6">P$1</text>
<text x="269.2" y="139.4">P$2</text>
<text x="269.2" y="141.6">P$1</text>
<text x="24.4" y="155.1">P$3</text>
<text x="89.4" y="155.1">P$3</text>
<text x="24.4" y="157.3">P$2</text>
<text x="24.4" y="159.6">P$1</text>
<text x="89.4" y="157.3">P$2</text>
<text x="89.4" y="159.6">P$1</text>
<text x="138.7" y="157.3">P$3</text>
<text x="138.7" y="159.6">P$2</text>
<text x="138.7" y="161.8">P$1</text>
<text x="269.2" y="157.3">P$3</text>
<text x="269.2" y="159.6">P$2</text>
<text x="269.2" y="161.8">P$1</text>
<text x="156.5" y="173">P1</text>
<text x="162.9" y="174">-1</text>
<text x="199" y="173">P1</text>
<text x="205.5" y="174">-1</text>
<text x="232.6" y="173">P1</text>
<text x="239.1" y="174">-1</text>
<text x="279.7" y="173">P1</text>
<text x="286.1" y="174">-1</text>
<text x="156.5" y="175.2">P2</text>
<text x="156.5" y="177.5">P3</text>
<text x="156.5" y="179.7">P4</text>
<text x="162.9" y="176.2">-2</text>
<text x="162.9" y="178.5">-3</text>
<text x="199" y="175.2">P2</text>
<text x="199" y="177.5">P3</text>
<text x="199" y="179.7">P4</text>
<text x="205.5" y="176.2">-2</text>
<text x="205.5" y="178.5">-3</text>
<text x="232.6" y="175.2">P2</text>
<text x="232.6" y="177.5">P3</text>
<text x="232.6" y="179.7">P4</text>
<text x="239.1" y="176.2">-2</text>
<text x="239.1" y="178.5">-3</text>
<text x="279.7" y="175.2">P2</text>
<text x="279.7" y="177.5">P3</text>
<text x="279.7" y="179.7">P4</text>
<text x="286.1" y="176.2">-2</text>
<text x="286.1" y="178.5">-3</text>
<text x="156.5" y="182">P5</text>
<text x="162.9" y="180.7">-4</text>
<text x="162.9" y="183">-5</text>
<text x="199" y="182">P5</text>
<text x="205.5" y="180.7">-4</text>
<text x="205.5" y="183">-5</text>
<text x="232.6" y="182">P5</text>
<text x="239.1" y="180.7">-4</text>
<text x="239.1" y="183">-5</text>
<text x="279.7" y="182">P5</text>
<text x="286.1" y="180.7">-4</text>
<text x="286.1" y="183">-5</text>
</g>
</svg>
